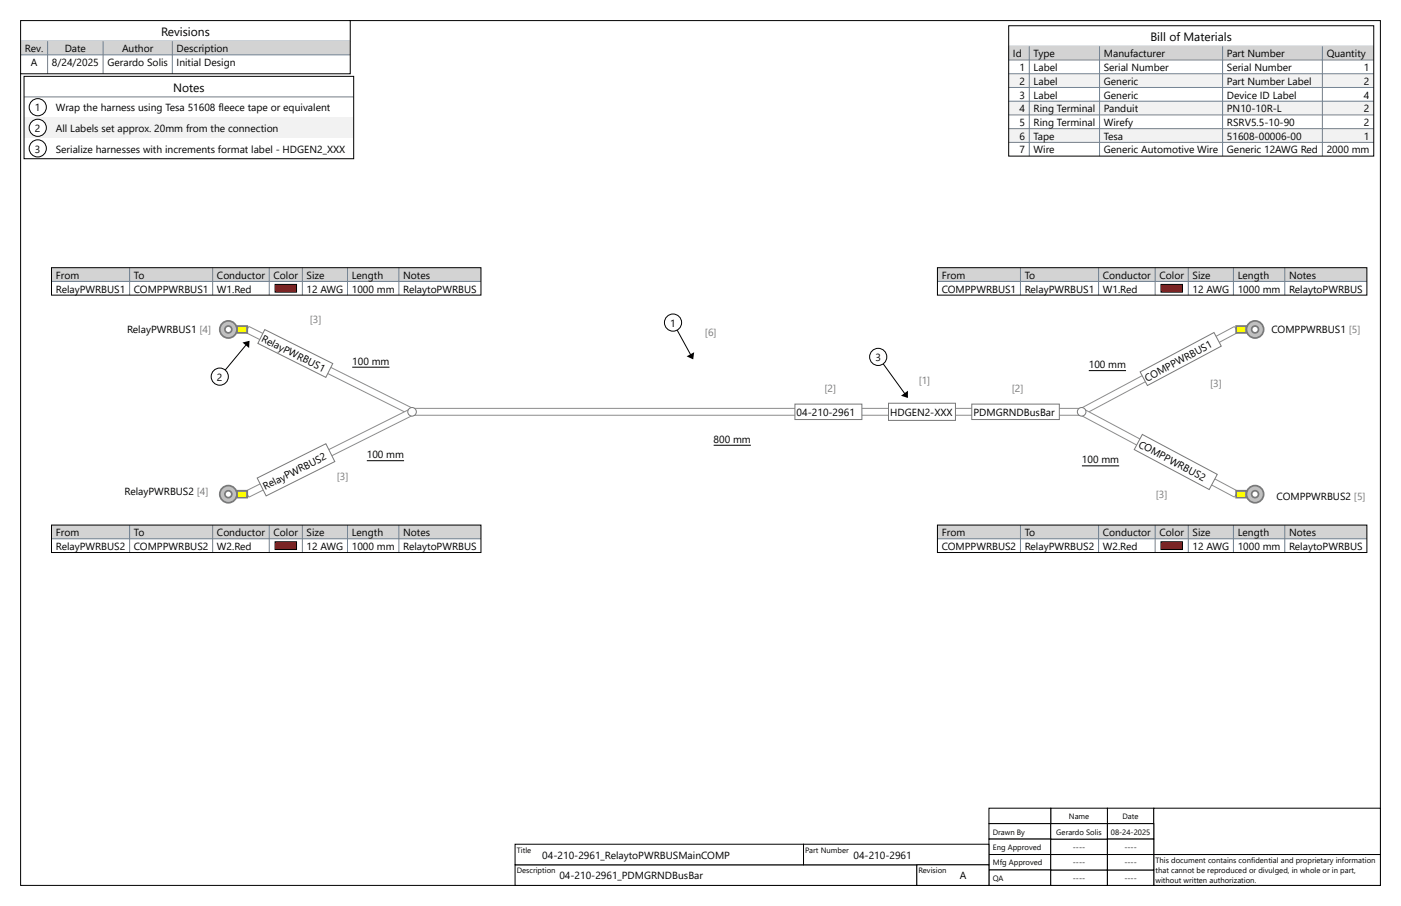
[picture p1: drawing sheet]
<svg xmlns="http://www.w3.org/2000/svg" width="432mm" height="279mm" viewBox="0 0 432 279" stroke-linecap="round" stroke-linejoin="round" font-family="sans-serif">
<path d="M6.3 6.3h419.1v266.7h-419.1z" fill="none" stroke="#000" stroke-width=".31"/>
<g fill="#fff" stroke="#000" stroke-width=".31">
<path d="M158.7 266.7h123.9v6.4h-123.9z" fill-rule="evenodd"/>
<path d="M341.3 249.2h14.3v4.8h-14.3z" fill-rule="evenodd"/>
<path d="M323.8 249.2h17.5v4.8h-17.5z" fill-rule="evenodd"/>
<path d="M304.8 249.2h19v4.8h-19z" fill-rule="evenodd"/>
<path d="M304.8 254h19v4.8h-19z" fill-rule="evenodd"/>
<path d="M304.8 258.8h19v4.7h-19z" fill-rule="evenodd"/>
<path d="M304.8 263.5h19v4.8h-19z" fill-rule="evenodd"/>
<path d="M304.8 268.3h19v4.8h-19z" fill-rule="evenodd"/>
<path d="M355.6 263.5h69.8v9.5h-69.8z" fill-rule="evenodd"/>
<path d="M247.6 260.3h57.2v6.4h-57.2z" fill-rule="evenodd"/>
<path d="M282.6 266.7h22.2v6.4h-22.2z" fill-rule="evenodd"/>
<path d="M158.8 260.3h88.8v6.4h-88.8z" fill-rule="evenodd"/>
<path d="M355.6 249.2h69.8v14.3h-69.8z" fill-rule="evenodd"/>
<path d="M323.8 268.3h17.5v4.8h-17.5z" fill-rule="evenodd"/>
<path d="M323.8 263.5h17.5v4.8h-17.5z" fill-rule="evenodd"/>
<path d="M323.8 258.8h17.5v4.7h-17.5z" fill-rule="evenodd"/>
<path d="M323.8 254h17.5v4.8h-17.5z" fill-rule="evenodd"/>
<path d="M341.3 254h14.3v4.8h-14.3z" fill-rule="evenodd"/>
<path d="M341.3 258.8h14.3v4.7h-14.3z" fill-rule="evenodd"/>
<path d="M341.3 268.3h14.3v4.8h-14.3z" fill-rule="evenodd"/>
<path d="M341.3 263.5h14.3v4.8h-14.3z" fill-rule="evenodd"/>
</g>
<path d="M310.9 7.9h112.5v40.2h-112.5z" fill-rule="evenodd" fill="#fff"/>
<path d="M310.9 14.3h112.5" fill="none" stroke="#708090" stroke-width=".31"/>
<path d="M310.9 14.3h112.5v4.2h-112.5z" fill-rule="evenodd" fill="#d3d3d3"/>
<path d="M310.9 18.5h112.5" fill="none" stroke="#708090" stroke-width=".31"/>
<path d="M310.9 22.7h112.5v4.3h-112.5z" fill-rule="evenodd" fill="#f2f2f2"/>
<path d="M310.9 22.7h112.5M310.9 27h112.5" fill="none" stroke="#708090" stroke-width=".31"/>
<path d="M310.9 31.2h112.5v4.2h-112.5z" fill-rule="evenodd" fill="#f2f2f2"/>
<path d="M310.9 31.2h112.5M310.9 35.4h112.5" fill="none" stroke="#708090" stroke-width=".31"/>
<path d="M310.9 39.7h112.5v4.2h-112.5z" fill-rule="evenodd" fill="#f2f2f2"/>
<path d="M317.2 14.3v33.8M338.9 14.3v33.8M376.8 14.3v33.8M407.6 14.3v33.8M310.9 39.7h112.5M310.9 43.9h112.5" fill="none" stroke="#708090" stroke-width=".31"/>
<path d="M310.9 7.9h112.5v40.2h-112.5z" fill="none" stroke="#000" stroke-width=".31"/>
<path d="M7.4 23.5h101.6v25.4h-101.6z" fill-rule="evenodd" fill="#fff"/>
<path d="M7.4 29.9h101.6" fill="none" stroke="#708090" stroke-width=".31"/>
<path d="M7.4 36.2h101.6v6.4h-101.6z" fill-rule="evenodd" fill="#f2f2f2"/>
<g fill="#fff" stroke="#000" stroke-width=".31">
<circle cx="11.6" cy="33.1" r="2.65"/>
<circle cx="11.6" cy="39.4" r="2.65"/>
<circle cx="11.6" cy="45.8" r="2.65"/>
</g>
<path d="M7.4 23.5h101.6v25.4h-101.6z" fill="none" stroke="#000" stroke-width=".31"/>
<path d="M6.3 6.3h101.6v16.5h-101.6z" fill-rule="evenodd" fill="#fff"/>
<path d="M6.3 12.7h101.6" fill="none" stroke="#708090" stroke-width=".31"/>
<path d="M6.3 12.7h101.6v4.2h-101.6z" fill-rule="evenodd" fill="#d3d3d3"/>
<path d="M6.3 16.9h101.6M14.7 12.7v10.1M31.8 12.7v10.1M53.1 12.7v10.1" fill="none" stroke="#708090" stroke-width=".31"/>
<path d="M6.3 6.3h101.6v16.5h-101.6z" fill="none" stroke="#000" stroke-width=".31"/>
<path d="M15.9 82.5h132.3v8.5h-132.3z" fill-rule="evenodd" fill="#fff"/>
<path d="M15.9 82.5h132.3v4.3h-132.3z" fill-rule="evenodd" fill="#d3d3d3"/>
<path d="M15.9 86.8h132.3M40 82.5v8.5M65.5 82.5v8.5M83 82.5v8.5M93.2 82.5v8.5M107.1 82.5v8.5M122.9 82.5v8.5" fill="none" stroke="#708090" stroke-width=".31"/>
<path d="M84.8 87.7h6.6v2.4h-6.6z" fill-rule="evenodd" fill="#c00" stroke="#000" stroke-width=".31"/>
<path d="M15.9 82.5h132.3v8.5h-132.3z" fill="none" stroke="#000" stroke-width=".31"/>
<path d="M15.9 161.9h132.3v8.5h-132.3z" fill-rule="evenodd" fill="#fff"/>
<path d="M15.9 161.9h132.3v4.3h-132.3z" fill-rule="evenodd" fill="#d3d3d3"/>
<path d="M15.9 166.2h132.3M40 161.9v8.5M65.5 161.9v8.5M83 161.9v8.5M93.2 161.9v8.5M107.1 161.9v8.5M122.9 161.9v8.5" fill="none" stroke="#708090" stroke-width=".31"/>
<path d="M84.8 167.1h6.6v2.4h-6.6z" fill-rule="evenodd" fill="#c00" stroke="#000" stroke-width=".31"/>
<path d="M15.9 161.9h132.3v8.5h-132.3z" fill="none" stroke="#000" stroke-width=".31"/>
<path d="M288.9 82.5h132.4v8.5h-132.4z" fill-rule="evenodd" fill="#fff"/>
<path d="M288.9 82.5h132.4v4.3h-132.4z" fill-rule="evenodd" fill="#d3d3d3"/>
<path d="M288.9 86.8h132.4M314.5 82.5v8.5M338.6 82.5v8.5M356 82.5v8.5M366.2 82.5v8.5M380.2 82.5v8.5M396 82.5v8.5" fill="none" stroke="#708090" stroke-width=".31"/>
<path d="M357.8 87.7h6.6v2.4h-6.6z" fill-rule="evenodd" fill="#c00" stroke="#000" stroke-width=".31"/>
<path d="M288.9 82.5h132.4v8.5h-132.4z" fill="none" stroke="#000" stroke-width=".31"/>
<path d="M288.9 161.9h132.4v8.5h-132.4z" fill-rule="evenodd" fill="#fff"/>
<path d="M288.9 161.9h132.4v4.3h-132.4z" fill-rule="evenodd" fill="#d3d3d3"/>
<path d="M288.9 166.2h132.4M314.5 161.9v8.5M338.6 161.9v8.5M356 161.9v8.5M366.2 161.9v8.5M380.2 161.9v8.5M396 161.9v8.5" fill="none" stroke="#708090" stroke-width=".31"/>
<path d="M357.8 167.1h6.6v2.4h-6.6z" fill-rule="evenodd" fill="#c00" stroke="#000" stroke-width=".31"/>
<path d="M288.9 161.9h132.4v8.5h-132.4z" fill="none" stroke="#000" stroke-width=".31"/>
<g fill="#fff" stroke="#8c8c8c" stroke-width=".31">
<path d="M76.6 100.8l50.6 25.1 .2 .4-.8 1.4-.3 .1-50.3-25.1-.2-.4z" fill-rule="evenodd"/>
<path d="M127.1 126l206-.1 .3 .3v1.6l-.3 .3h-205.8l-.3-.3z" fill-rule="evenodd"/>
<path d="M75.9 151.4l50.4-25.2 .3 .1 .8 1.4-.2 .4-50.3 25.1-.3-.1z" fill-rule="evenodd"/>
<path d="M333 126l47.3-25.2 .3 .1 .8 1.4-.1 .4-47.2 25.1-.4-.1z" fill-rule="evenodd"/>
<path d="M333.8 126.2l47.5 25.1 .1 .4-.8 1.4-.3 .1-47.2-25.1-.1-.4z" fill-rule="evenodd"/>
</g>
<g fill="#fff" stroke="#787878" stroke-width=".31">
<circle cx="127" cy="127" r="1.32"/>
<circle cx="333.4" cy="127" r="1.32"/>
</g>
<path d="M73 100.5h3.2v2.2h-3.2z" fill-rule="evenodd" fill="#ff0" stroke="#787878" stroke-width=".53"/>
<circle cx="70.4" cy="101.6" r="2.65" fill="#c0c0c0" stroke="#787878" stroke-width=".53"/>
<circle cx="70.4" cy="101.6" r="1.06" fill="#fff" stroke="#787878" stroke-width=".53"/>
<path d="M73 151.3h3.2v2.2h-3.2z" fill-rule="evenodd" fill="#ff0" stroke="#787878" stroke-width=".53"/>
<circle cx="70.4" cy="152.4" r="2.65" fill="#c0c0c0" stroke="#787878" stroke-width=".53"/>
<circle cx="70.4" cy="152.4" r="1.06" fill="#fff" stroke="#787878" stroke-width=".53"/>
<path d="M381 100.5h3.2v2.2h-3.2z" fill-rule="evenodd" fill="#ff0" stroke="#787878" stroke-width=".53"/>
<circle cx="386.8" cy="101.6" r="2.65" fill="#c0c0c0" stroke="#787878" stroke-width=".53"/>
<circle cx="386.8" cy="101.6" r="1.06" fill="#fff" stroke="#787878" stroke-width=".53"/>
<path d="M381 151.3h3.2v2.2h-3.2z" fill-rule="evenodd" fill="#ff0" stroke="#787878" stroke-width=".53"/>
<circle cx="386.8" cy="152.4" r="2.65" fill="#c0c0c0" stroke="#787878" stroke-width=".53"/>
<circle cx="386.8" cy="152.4" r="1.06" fill="#fff" stroke="#787878" stroke-width=".53"/>
<g fill="#fff" stroke="#787878" stroke-width=".31">
<path d="M273.8 124.4h20.7v5.2h-20.7z" fill-rule="evenodd"/>
<path d="M245 124.6h20.6v4.8h-20.6z" fill-rule="evenodd"/>
<path d="M299.5 124.6h27v4.8h-27z" fill-rule="evenodd"/>
<path d="M351.4 114.7l22.8-12.2 2.2 4.2-22.8 12.2z" fill-rule="evenodd"/>
<path d="M352.1 134l23.1 12.3-2.5 4.7-23.1-12.4z" fill-rule="evenodd"/>
<path d="M81.6 101.6l21 10.5-2.2 4.3-20.9-10.5z" fill-rule="evenodd"/>
<path d="M79.3 147.4l21.1-10.6 2.8 5.5-21.2 10.6z" fill-rule="evenodd"/>
</g>
<path d="M207.4 99.5l6.1 11.1M108.6 113.2h11.4M335.6 114.3h11.5M220 137.3h11.4M113.1 142.1h11.4M333.5 143.7h11.4" fill="none" stroke="#000" stroke-width=".31"/>
<circle cx="207.4" cy="99.5" r="2.65" fill="#fff" stroke="#000" stroke-width=".31"/>
<path d="M211.6 109.9l2.3-1.3-.3 2.2z" fill="#000"/>
<path d="M76.7 105.3l-9 10.9" fill="none" stroke="#000" stroke-width=".31"/>
<circle cx="67.7" cy="116.2" r="2.65" fill="#fff" stroke="#000" stroke-width=".31"/>
<path d="M74.7 105.6l2.2-.5-.1 2.2z" fill="#000"/>
<path d="M270.7 110.1l9 12.4" fill="none" stroke="#000" stroke-width=".31"/>
<circle cx="270.7" cy="110.1" r="2.65" fill="#fff" stroke="#000" stroke-width=".31"/>
<path d="M277.7 122l2.1-1.5v2.2z" fill="#000"/>
<g font-size="3.7">
<text x="49.6" y="11.1">Revisions</text>
<text x="354.6" y="12.6">Bill of Materials</text>
<text x="53.4" y="28.3">Notes</text>
</g>
<g font-size="3.2">
<text x="7.7" y="16.1">Rev.</text>
<text x="19.9" y="16.1">Date</text>
<text x="37.6" y="16.1">Author</text>
<text x="54.4" y="16.1">Description</text>
<text x="312.2" y="17.7">Id</text>
<text x="318.6" y="17.7">Type</text>
<text x="340.2" y="17.7">Manufacturer</text>
<text x="378.1" y="17.7">Part Number</text>
<text x="408.9" y="17.7">Quantity</text>
<text x="9.5" y="20.4">A</text>
<text x="16" y="20.4">8/24/2025</text>
<text x="33.1" y="20.4">Gerardo Solis</text>
<text x="54.4" y="20.4">Initial Design</text>
<text x="314.2" y="21.9">1</text>
<text x="318.6" y="21.9">Label</text>
<text x="340.2" y="21.9">Serial Number</text>
<text x="378.1" y="21.9">Serial Number</text>
<text x="420.4" y="21.9">1</text>
<text x="314.2" y="26.2">2</text>
<text x="318.6" y="26.2">Label</text>
<text x="340.2" y="26.2">Generic</text>
<text x="378.1" y="26.2">Part Number Label</text>
<text x="420.4" y="26.2">2</text>
<text x="10.8" y="34.4">1</text>
<text x="17.2" y="34.4">Wrap the harness using Tesa 51608 fleece tape or equivalent</text>
<text x="314.2" y="30.4">3</text>
<text x="314.2" y="34.6">4</text>
<text x="318.6" y="30.4">Label</text>
<text x="318.6" y="34.6">Ring Terminal</text>
<text x="340.2" y="30.4">Generic</text>
<text x="340.2" y="34.6">Panduit</text>
<text x="378.1" y="30.4">Device ID Label</text>
<text x="378.1" y="34.6">PN10-10R-L</text>
<text x="420.4" y="30.4">4</text>
<text x="420.4" y="34.6">2</text>
<text x="10.8" y="40.7">2</text>
<text x="17.2" y="40.7">All Labels set approx. 20mm from the connection</text>
<text x="314.2" y="38.9">5</text>
<text x="318.6" y="38.9">Ring Terminal</text>
<text x="340.2" y="38.9">Wirefy</text>
<text x="378.1" y="38.9">RSRV5.5-10-90</text>
<text x="420.4" y="38.9">2</text>
<text x="10.8" y="47.1">3</text>
<text x="17.2" y="47.1">Serialize harnesses with increments format label - HDGEN2_XXX</text>
<text x="314.2" y="43.1">6</text>
<text x="314.2" y="47.3">7</text>
<text x="318.6" y="43.1">Tape</text>
<text x="318.6" y="47.3">Wire</text>
<text x="340.2" y="43.1">Tesa</text>
<text x="340.2" y="47.3">Generic Automotive Wire</text>
<text x="378.1" y="43.1">51608-00006-00</text>
<text x="378.1" y="47.3">Generic 12AWG Red</text>
<text x="408.9" y="47.3">2000 mm</text>
<text x="420.4" y="43.1">1</text>
<text x="17.2" y="86">From</text>
<text x="41.3" y="86">To</text>
<text x="66.9" y="86">Conductor</text>
<text x="84.3" y="86">Color</text>
<text x="94.5" y="86">Size</text>
<text x="108.4" y="86">Length</text>
<text x="124.3" y="86">Notes</text>
<text x="290.2" y="86">From</text>
<text x="315.8" y="86">To</text>
<text x="339.9" y="86">Conductor</text>
<text x="357.4" y="86">Color</text>
<text x="367.6" y="86">Size</text>
<text x="381.5" y="86">Length</text>
<text x="397.3" y="86">Notes</text>
<text x="17.2" y="90.2">RelayPWRBUS1</text>
<text x="41.3" y="90.2">COMPPWRBUS1</text>
<text x="66.9" y="90.2">W1.Red</text>
<text x="94.5" y="90.2">12 AWG</text>
<text x="108.4" y="90.2">1000 mm</text>
<text x="124.3" y="90.2">RelaytoPWRBUS</text>
<text x="290.2" y="90.2">COMPPWRBUS1</text>
<text x="315.8" y="90.2">RelayPWRBUS1</text>
<text x="339.9" y="90.2">W1.Red</text>
<text x="367.6" y="90.2">12 AWG</text>
<text x="381.5" y="90.2">1000 mm</text>
<text x="397.3" y="90.2">RelaytoPWRBUS</text>
<text x="206.6" y="100.8">1</text>
<text x="39.2" y="102.7">RelayPWRBUS1 [4]</text>
<text x="80.4" y="105.2" transform="rotate(27 80.4 105.2)">RelayPWRBUS1</text>
<text x="391.9" y="102.7">COMPPWRBUS1 [5]</text>
<text x="108.6" y="112.4">100 mm</text>
<text x="269.8" y="111.4">3</text>
<text x="335.6" y="113.5">100 mm</text>
<text x="66.9" y="117.5">2</text>
<text x="353.6" y="117.7" transform="rotate(-28 353.6 117.7)">COMPPWRBUS1</text>
<text x="245.5" y="128.3">04-210-2961</text>
<text x="274.4" y="128.3">HDGEN2-XXX</text>
<text x="300" y="128.3">PDMGRNDBusBar</text>
<text x="220" y="136.5">800 mm</text>
<text x="350.7" y="137.7" transform="rotate(28 350.7 137.7)">COMPPWRBUS2</text>
<text x="113.1" y="141.3">100 mm</text>
<text x="333.5" y="142.9">100 mm</text>
<text x="38.4" y="152.7">RelayPWRBUS2 [4]</text>
<text x="81.7" y="151.1" transform="rotate(-27 81.7 151.1)">RelayPWRBUS2</text>
<text x="393.5" y="154.2">COMPPWRBUS2 [5]</text>
<text x="17.2" y="165.4">From</text>
<text x="41.3" y="165.4">To</text>
<text x="66.9" y="165.4">Conductor</text>
<text x="84.3" y="165.4">Color</text>
<text x="94.5" y="165.4">Size</text>
<text x="108.4" y="165.4">Length</text>
<text x="124.3" y="165.4">Notes</text>
<text x="290.2" y="165.4">From</text>
<text x="315.8" y="165.4">To</text>
<text x="339.9" y="165.4">Conductor</text>
<text x="357.4" y="165.4">Color</text>
<text x="367.6" y="165.4">Size</text>
<text x="381.5" y="165.4">Length</text>
<text x="397.3" y="165.4">Notes</text>
<text x="17.2" y="169.6">RelayPWRBUS2</text>
<text x="41.3" y="169.6">COMPPWRBUS2</text>
<text x="66.9" y="169.6">W2.Red</text>
<text x="94.5" y="169.6">12 AWG</text>
<text x="108.4" y="169.6">1000 mm</text>
<text x="124.3" y="169.6">RelaytoPWRBUS</text>
<text x="290.2" y="169.6">COMPPWRBUS2</text>
<text x="315.8" y="169.6">RelayPWRBUS2</text>
<text x="339.9" y="169.6">W2.Red</text>
<text x="367.6" y="169.6">12 AWG</text>
<text x="381.5" y="169.6">1000 mm</text>
<text x="397.3" y="169.6">RelaytoPWRBUS</text>
<text x="167.2" y="264.8">04-210-2961_RelaytoPWRBUSMainCOMP</text>
<text x="263.1" y="264.8">04-210-2961</text>
<text x="172.4" y="271.2">04-210-2961_PDMGRNDBusBar</text>
<text x="295.8" y="271.2">A</text>
</g>
<g font-size="3.2" fill="#797979">
<text x="95.5" y="99.6">[3]</text>
<text x="217.3" y="103.7">[6]</text>
<text x="283.1" y="118.5">[1]</text>
<text x="373" y="119.3">[3]</text>
<text x="254.1" y="120.9">[2]</text>
<text x="311.9" y="120.9">[2]</text>
<text x="103.8" y="148.1">[3]</text>
<text x="356.3" y="153.6">[3]</text>
</g>
<g font-size="2.4">
<text x="306" y="257.4">Drawn By</text>
<text x="325.6" y="257.4">Gerardo Solis</text>
<text x="329.4" y="252.6">Name</text>
<text x="342.4" y="257.4">08-24-2025</text>
<text x="346" y="252.6">Date</text>
<text x="159.3" y="262.9">Title</text>
<text x="248.2" y="262.9">Part Number</text>
<text x="306" y="262.1">Eng Approved</text>
<text x="330.7" y="262.1">----</text>
<text x="346.6" y="262.1">----</text>
<text x="159.3" y="269.3">Description</text>
<text x="283.1" y="269.3">Revision</text>
<text x="306" y="266.9">Mfg Approved</text>
<text x="330.7" y="266.9">----</text>
<text x="346.6" y="266.9">----</text>
<text x="356.1" y="266.1">This document contains confidential and proprietary information</text>
<text x="356.1" y="269.3">that cannot be reproduced or divulged, in whole or in part,</text>
<text x="306" y="271.7">QA</text>
<text x="330.7" y="271.7">----</text>
<text x="346.6" y="271.7">----</text>
<text x="356.1" y="272.4">without written authorization.</text>
</g>
</svg>
